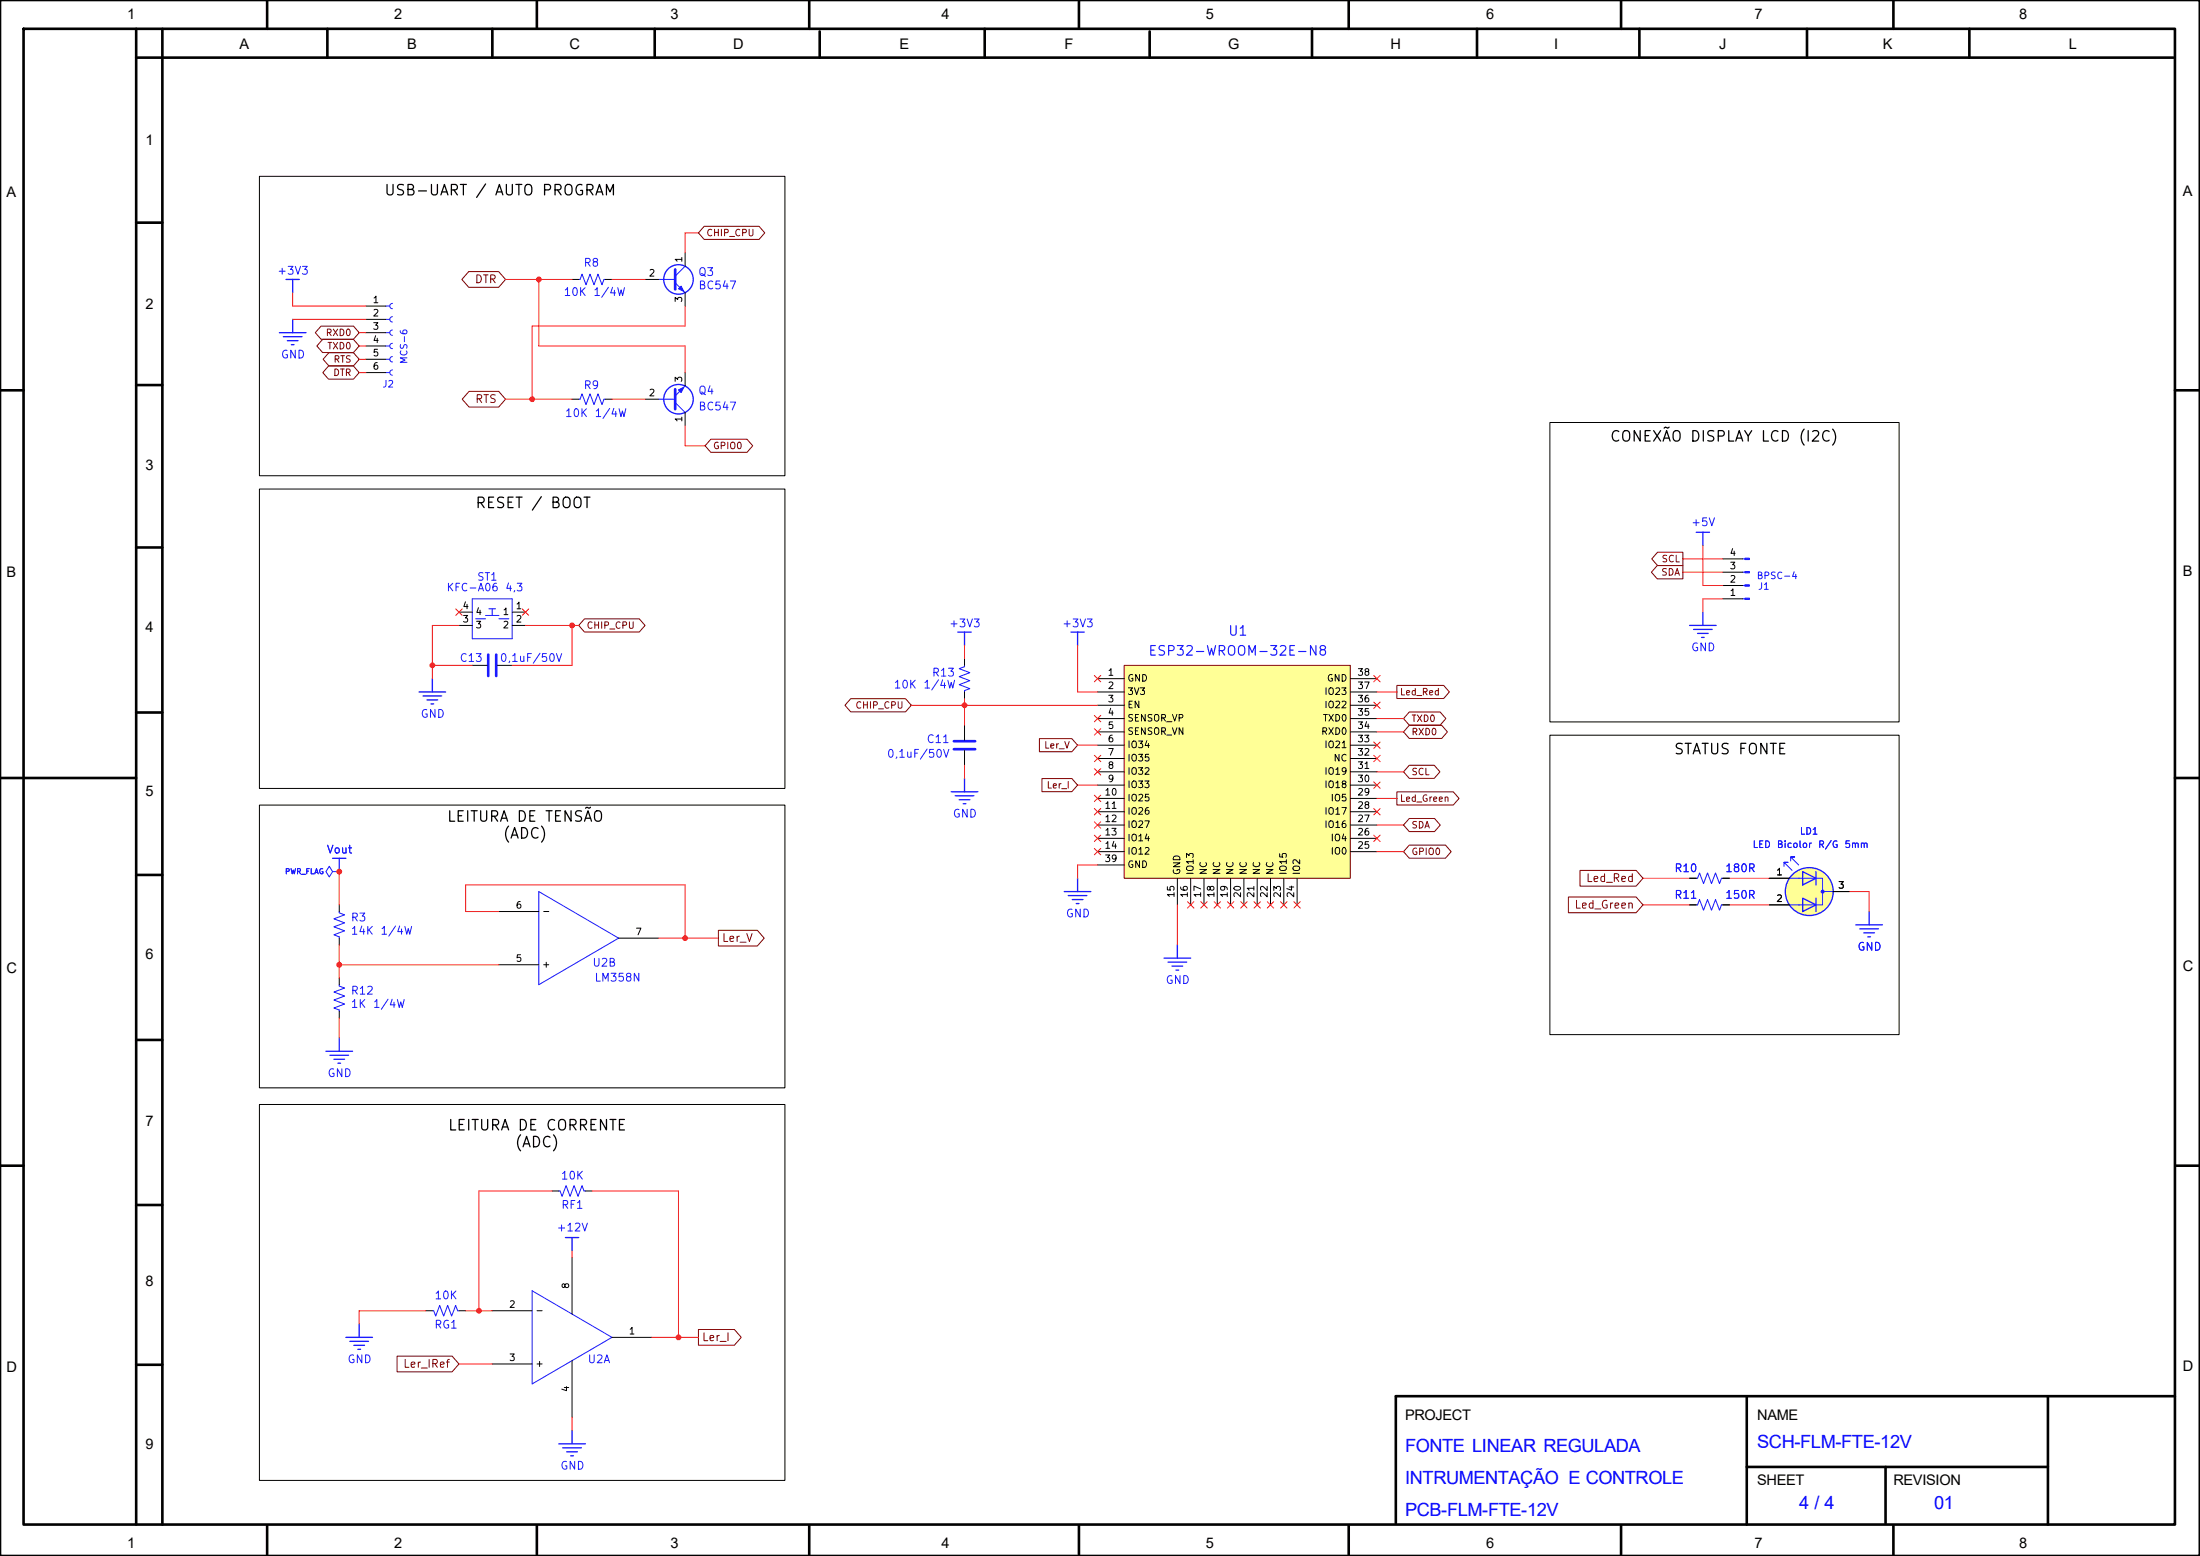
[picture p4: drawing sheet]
<svg xmlns="http://www.w3.org/2000/svg" width="297mm" height="210mm" viewBox="0 0 297 210" stroke-linecap="round" stroke-linejoin="round" font-family="sans-serif">
<g fill="none" stroke="#000" stroke-width=".35">
<path d="M0 0h297v210h-297zM3.2 3.9h290.4v201.9h-290.4zM18.4 3.9v201.9M18.4 7.8h275M21.9 3.9v201.9M36.1 0v3.9M44.2 3.9v3.9M66.5 3.9v3.9M72.5 0v3.9M88.4 3.9v3.9M109.2 0v3.9M110.7 4.2v3.6"/>
<path d="M132.9 3.9v3.9M145.7 0v3.9M155.2 4.2v3.6M177.1 3.9v3.9M182.1 0v3.9M199.4 3.9v3.9M218.8 0v3.9M221.3 3.9v3.9M243.9 3.9v3.9M255.6 0v3.9M265.9 3.9v3.9M18.4 30.1h3.5"/>
<path d="M0 52.7h3.2M18.4 52h3.5M293.6 52.7h3.4M18.4 73.9h3.5M18.4 96.2h3.5M0 105h18.4M18.4 118.1h3.5M293.6 105h3.4M0 157.3h3.2M18.4 140.4h3.5M293.8 157.3h3.2M18.4 162.6h3.5"/>
<path d="M18.4 184.2h3.5M235.8 188.4v17.4M235.8 198h40.7M254.6 198v7.6M276.5 188.4v17.4M293.6 188.4h-105.2v17.2M36.1 205.9v3.9M72.5 205.9v3.9M109.2 205.9v3.9M145.7 205.9v3.9M182.1 205.9v3.9M218.8 205.9v3.9"/>
<path d="M255.6 205.9v3.9"/>
</g>
<g fill="none" stroke="#1919ff" stroke-width=".14">
<path d="M78.1 37.7h.2l.3-.7 .5 1.4 .6-1.4 .5 1.4 .5-1.4 .6 1.4 .2-.7h.2M88.9 37.7h2.2M91.1 38.2l1.4 1.3M92.5 35.9l-1.4 1.4M52.1 41.3h.5M52.1 43.1h.5M52.1 44.9h.5M52.1 46.7h.5M52.1 48.5h.5M52.1 50.3h.5M53 40.9l-.3 .2-.1 .2 .1 .3 .3 .1M53 42.7l-.3 .2-.1 .2 .1 .3 .3 .1"/>
<path d="M53 44.5l-.3 .1-.1 .3 .1 .3 .3 .1M53 46.3l-.3 .1-.1 .3 .1 .3 .3 .1M53 48.1l-.3 .1-.1 .3 .1 .2 .3 .2M53 49.9l-.3 .1-.1 .3 .1 .2 .3 .1M78.1 53.9h.2l.3-.7 .5 1.4 .6-1.4 .5 1.4 .5-1.4 .6 1.4 .2-.7h.2M88.9 53.9h2.2M91.1 54.3l1.4 1.4M92.5 52.1l-1.4 1.3M235.3 79h.3M235.3 77.2h.3M235.3 75.4h.3M63.8 80.8h5.3v5.4h-5.3z"/>
<path d="M64.2 83.5h1.4M65.6 83.1h1.8M66 82.2h.9M66.5 82.2v.9M67.4 83.5h1.3M235.3 80.8h.3M229 118.5h.2l.2-.7 .6 1.5 .5-1.5 .6 1.5 .5-1.5 .5 1.5 .3-.8h.2M240.8 116.9v-.5h.6h-.6l1.1 1.1M241.6 118.5h1.3M241.7 116.2v-.5h.6h-.6l1.1 1M242.8 118.5h3.3v3.6h-3.3M45.8 123v.2l.7 .3-1.4 .5 1.4 .6-1.4 .5 1.4 .5-1.4 .6 .7 .2v.2"/>
<path d="M229 122.1h.2l.2-.7 .6 1.4 .5-1.4 .6 1.4 .5-1.4 .5 1.4 .3-.7h.2M241.6 122.1h1.3M246.1 120.3h1.4M58.4 176.9h.1l.3 .7 .6-1.4 .5 1.4 .5-1.4 .6 1.4 .5-1.4 .3 .7h.2M71.8 174.2l10.8 6.3-10.8 6.3zM75.4 160.7h.2l.3 .8 .5-1.5 .6 1.5 .5-1.5 .5 1.5 .6-1.5 .2 .7h.2"/>
</g>
<path d="M91.1 36.4v2.7M91.1 52.5v2.7M128.8 100h2.8M128.8 101.1h2.8" fill="none" stroke="#1919ff" stroke-width=".36"/>
<g fill="none" stroke="#1919ff" stroke-width=".18">
<path d="M37.7 44.9h3.6M38.3 45.4h2.5M38.8 46h1.4M39.3 46.5h.4M39.5 43.1v1.8M229 71.8h1.8M229.9 71.8v1.8M144.6 85.3h1.8M145.5 85.3v1.8M128.4 106.9h3.6M129 107.4h2.5M129.5 107.9h1.4"/>
<path d="M130 108.5h.4M130.2 105.1v1.8M145.5 118.5v1.8M243.4 117.6l1.8 .9-1.8 .9zM245.2 117.6v1.8M143.7 120.3h3.6M144.2 120.9h2.5M144.8 121.4h1.4M145.3 121.9h.4M157.2 129.3h3.5M157.7 129.9h2.5M158.2 130.4h1.5"/>
<path d="M158.8 130.9h.3M158.9 127.5v1.8M243.4 121.2l1.8 .9-1.8 .9zM245.2 121.2v1.8M250.5 124.8h3.6M251.1 125.4h2.5M251.6 125.9h1.5M252.2 126.4h.3M252.3 123v1.8M48.5 178.7v1.8M76.3 167h1.8M77.2 167v1.8"/>
<path d="M46.7 180.5h3.6M47.2 181h2.5M47.8 181.6h1.4M48.3 182.1h.4M75.4 194.9h3.6M76 195.4h2.5M76.5 195.9h1.4M77 196.5h.4M77.2 193.1v1.8"/>
<circle cx="91.6" cy="37.7" r="1.99"/>
<circle cx="91.6" cy="53.9" r="1.99"/>
<circle cx="244.3" cy="120.3" r="3.2"/>
</g>
<g fill="#1919ff" stroke="#1919ff" stroke-width=".14">
<path d="M91.6 39l.4-.4 .3 .7z"/>
<path d="M235.6 80.7h.6v.2h-.6z"/>
<path d="M235.6 78.9h.6v.2h-.6z"/>
<path d="M235.6 77.1h.6v.2h-.6z"/>
<path d="M235.6 75.3h.6v.2h-.6z"/>
<path d="M91.6 52.6l.7-.3-.3 .7z"/>
<circle cx="246.1" cy="120.3" r=".2"/>
</g>
<g fill="none" stroke="#000" stroke-width=".14">
<path d="M77.2 37.7h.9M81.7 37.7h.9M87.1 37.7h1.8M92.5 34.1v1.8M92.5 39.5v1.8M49.4 41.3h2.7M49.4 43.1h2.7M49.4 44.9h2.7M49.4 46.7h2.7M49.4 48.5h2.7M49.4 50.3h2.7M77.2 53.9h.9"/>
<path d="M81.7 53.9h.9M87.1 53.9h1.8M92.5 50.3v1.8M92.5 55.7v1.8M232.6 79h2.7M232.6 77.2h2.7M232.6 75.4h2.7M62 82.6h1.8M62 84.4h1.8M69.1 82.6h1.8M69.1 84.4h1.8M130.2 97.9v2"/>
<path d="M232.6 80.8h2.7M130.2 101.3v2M228.1 118.5h.9M232.6 118.5h.9M238.9 118.5h2.7M45.8 122.1v.9M45.8 126.6v.9M228.1 122.1h.9M232.6 122.1h.9M238.9 122.1h2.7M247.5 120.3h2.1M57.5 176.9h.9"/>
<path d="M62 176.9h.9M66.5 176.9h5.3M74.5 160.7h.9M77.2 169.7v7.7M79 160.7h.9M66.5 184.1h5.3M77.2 183.6v7.7M82.6 180.5h5.4"/>
</g>
<circle cx="244.3" cy="120.3" r="3.2" fill="#ffff96" stroke="#ffff96" stroke-width=".14"/>
<path d="M151.8 89.8h30.5v28.7h-30.5z" fill="#ffff96"/>
<path d="M151.8 89.8h30.5v28.7h-30.5z" fill="none" stroke="#800000" stroke-width=".14"/>
<g fill="none" stroke="#000" stroke-width=".14">
<path d="M35 23.8h71v40.4h-71zM209.2 57h47.2v40.4h-47.2zM35 66h71v40.4h-71zM63.8 89.8h1.9M67.2 89.8h1.9M130.2 88.9v.9M130.2 93.4v.9M148.2 91.6h3.6M148.2 93.4h3.6M148.2 95.2h3.6M148.2 97h3.6M148.2 98.8h3.6"/>
<path d="M182.3 91.6h3.6M182.3 93.4h3.6M182.3 95.2h3.6M182.3 97h3.6M182.3 98.8h3.6M209.2 99.2h47.2v40.4h-47.2zM35 108.7h71v38.1h-71zM45.8 117.6h.1M148.2 100.6h3.6M148.2 102.4h3.6M148.2 104.2h3.6M148.2 106h3.6"/>
<path d="M148.2 107.8h3.6M148.2 109.6h3.6M148.2 111.4h3.6M148.2 113.1h3.6M148.2 114.9h3.6M148.2 116.7h3.6M158.9 118.5v3.6M160.7 118.5v3.6M162.5 118.5v3.6M164.3 118.5v3.6M166.1 118.5v3.6M167.9 118.5v3.6"/>
<path d="M169.7 118.5v3.6M171.5 118.5v3.6M173.3 118.5v3.6M175.1 118.5v3.6M182.3 100.6h3.6M182.3 102.4h3.6M182.3 104.2h3.6M182.3 106h3.6M182.3 107.8h3.6M182.3 109.6h3.6M182.3 111.4h3.6M182.3 113.1h3.6"/>
<path d="M182.3 114.9h3.6M228.1 118.5h.9M232.6 118.5h.9M238.9 118.5h2.7M45.8 132v.9M45.8 136.5v.9M67.4 130.2h5.3M67.4 123h5.3M83.5 126.6h5.4M228.1 122.1h.9M232.6 122.1h.9M238.9 122.1h2.7"/>
<path d="M247.5 120.3h2.1M35 149.1h71v50.7h-71z"/>
</g>
<g fill="none" stroke="#1919ff" stroke-width=".18">
<path d="M38.6 37.7h1.8M39.5 37.7v1.8M56.6 93.4h3.6M57.1 93.9h2.5M57.7 94.5h1.4M58.2 95h.3M58.4 91.6v1.8M129.3 85.3h1.8M130.2 85.3v1.8M228.1 84.4h3.6M228.6 85h2.5M229.2 85.5h1.4"/>
<path d="M229.7 86h.4M229.9 82.6v1.8M44.9 115.8h1.8M45.8 115.8v1.8M44 141.9h3.6M44.5 142.4h2.6M45.1 143h1.4M45.6 143.5h.4M45.8 140.1v1.8"/>
</g>
<path d="M130.2 89.8v.2l-.7 .2 1.4 .6-1.4 .5 1.4 .6-1.4 .5 1.4 .5-.7 .3v.2M44.9 117.6l-.4-.7-.5 .7 .5 .8 .4-.8h.9M45.8 132.9v.2l.7 .3-1.4 .5 1.4 .5-1.4 .6 1.4 .5-1.4 .5 .7 .3v.2M72.7 120.3l10.8 6.3-10.8 6.3z" fill="none" stroke="#1919ff" stroke-width=".14"/>
<path d="M65.9 88.4v2.8M67 88.4v2.8" fill="none" stroke="#1919ff" stroke-width=".36"/>
<g fill="none" stroke="#840000" stroke-width=".14">
<path d="M63.3 36.7h4l.9 1-.9 1.1h-4l-1-1.1zM95.1 30.5h7.4l.7 .9-.7 .9h-7.4l-.8-.9zM43.3 44h4.4l.8 .9-.8 .9h-4.4l-.7-.9zM43.5 45.8h4.2l.8 .9-.8 .9h-4.2l-.7-.9zM44.3 49.4h3.4l.8 .9-.8 .9h-3.4l-.7-.9zM44.4 47.6h3.3l.8 .9-.8 .9h-3.3l-.8-.9zM63.3 52.8h4l.9 1.1-.9 1h-4l-.9-1zM96 59.3h4.8l.8 .9-.8 .9h-4.8l-.8-.9zM223.7 76.3h3.5v1.8h-3.5l-.8-.9zM223.8 74.5h3.4v1.8h-3.4l-.8-.9zM78.9 83.5h7.4l.8 .9-.8 .9h-7.4l-.8-.9zM114.8 94.3h7.5l.7 .9-.7 .9h-7.5l-.7-.9z"/>
<path d="M140.3 99.7h4.4l.8 .9-.8 .9h-4.4zM188.6 92.5h6.3l.8 .9-.8 .9h-6.3zM190.3 96.1h4.1l.8 .9-.8 .9h-4.1l-.8-.9zM190.3 97.9h4.3l.8 .9-.8 .9h-4.3l-.8-.9zM140.7 105.1h4l.8 .9-.8 .8h-4zM188.6 106.9h7.6l.8 .9-.8 .8h-7.6zM190.3 110.5h3.4l.7 .9-.7 .8h-3.4l-.8-.8zM190.3 114.1h4.8l.8 .8-.8 .9h-4.8l-.8-.9zM190.3 103.3h3.3l.8 .9-.8 .9h-3.3l-.8-.9zM213.3 117.5h7.6l.9 1-.9 1.1h-7.6zM97 125.6h5.2l1 1-1 1.1h-5.2zM211.7 121.1h9.2l.9 1-.9 1.1h-9.2z"/>
<path d="M94.3 179.4h4.8l1 1.1-1 1.1h-4.8zM53.6 183h7.4l1 1.1-1 1.1h-7.4z"/>
</g>
<g fill="none" stroke="#ff1919" stroke-width=".14">
<path d="M39.5 39.5v1.8h9.9M68.2 37.7h9M72.7 37.7v9h19.8v3.6M82.6 37.7h4.5M94.3 31.4h-1.8v2.7M39.5 43.1h9.9M48.5 48.5h.9M48.5 50.3h.9M48.5 46.7h.9M48.5 44.9h.9M68.2 53.9h9M82.6 53.9h4.5"/>
<path d="M92.5 41.3v2.7h-20.7v9.9M92.5 57.5v2.7h2.7M227.2 77.2h5.4M227.2 75.4h5.4M229.9 73.6v5.4h2.7M58.4 89.8h5.4M61.5 82.2l.9 .8M62 84.4h-3.6v7.2M62.4 82.2l-.9 .8M70.5 82.2l.9 .8M70.9 84.4h7.2M71.4 82.2l-.9 .8"/>
<path d="M77.2 84.4v5.4h-8.1M123 95.2h25.2M130.2 87.1v1.8M130.2 94.3v3.6M145.5 87.1v6.3h2.7M147.7 96.6l.9 .8M147.7 91.2l.9 .8M147.7 98.3l.9 .9M148.6 96.6l-.9 .8M148.6 91.2l-.9 .8M148.6 98.3l-.9 .9M185.5 94.8l.8 .8"/>
<path d="M185.5 91.2l.8 .8M185.9 97h3.6M185.9 98.8h3.6M185.9 93.4h2.7M186.3 94.8l-.8 .8M186.3 91.2l-.8 .8M232.6 80.8h-2.7v1.8M45.8 117.6v4.5M130.2 103.3v1.8M145.5 100.6h2.7M145.5 106h2.7M147.7 103.7l.9 .9"/>
<path d="M147.7 101.9l.9 .9M147.7 109.1l.9 .9M147.7 112.7l.9 .9M147.7 110.9l.9 .9M147.7 114.5l.9 .9M147.7 107.3l.9 .9M148.2 116.7h-2.7v1.8M148.6 103.7l-.9 .9M148.6 101.9l-.9 .9M148.6 109.1l-.9 .9M148.6 112.7l-.9 .9M148.6 110.9l-.9 .9"/>
<path d="M148.6 114.5l-.9 .9M148.6 107.3l-.9 .9M185.5 101.9l.8 .9M185.5 100.1l.8 .9M185.5 109.1l.8 .9M185.5 105.5l.8 .9M185.5 112.7l.8 .9M185.9 104.2h3.6M185.9 111.4h3.6M185.9 107.8h2.7M185.9 114.9h3.6M186.3 101.9l-.8 .9"/>
<path d="M186.3 100.1l-.8 .9M186.3 109.1l-.8 .9M186.3 105.5l-.8 .9M186.3 112.7l-.8 .9M221.8 118.5h6.3M233.5 118.5h5.4M45.8 127.5v4.5M45.8 137.4v2.7M45.8 130.2h21.6M67.4 123h-4.5v-3.6h29.6v7.2M88.9 126.6h8.1M158.9 122.1v5.4"/>
<path d="M160.3 121.7l.9 .9M161.2 121.7l-.9 .9M162.1 121.7l.9 .9M163 121.7l-.9 .9M163.9 121.7l.9 .9M164.8 121.7l-.9 .9M165.7 121.7l.9 .9M166.6 121.7l-.9 .9M167.5 121.7l.9 .9M168.4 121.7l-.9 .9M169.3 121.7l.9 .9M170.2 121.7l-.9 .9"/>
<path d="M171.1 121.7l.8 .9M171.9 121.7l-.8 .9M172.9 121.7l.8 .9M173.7 121.7l-.8 .9M174.7 121.7l.8 .9M175.5 121.7l-.8 .9M221.8 122.1h6.3M233.5 122.1h5.4M249.6 120.3h2.7v2.7M57.5 176.9h-9v1.8M62.9 176.9h3.6M74.5 160.7h-9.8v16.2"/>
<path d="M77.2 168.8v.9M79.9 160.7h11.7v19.8M62 184.1h4.5M77.2 191.3v1.8M88 180.5h6.3"/>
</g>
<g fill="#ff1919" stroke="#ff1919" stroke-width=".14">
<circle cx="91.6" cy="180.5" r=".32"/>
<circle cx="64.7" cy="176.9" r=".32"/>
<circle cx="72.7" cy="37.7" r=".32"/>
<circle cx="71.8" cy="53.9" r=".32"/>
<circle cx="130.2" cy="95.2" r=".32"/>
<circle cx="77.2" cy="84.4" r=".32"/>
<circle cx="58.4" cy="89.8" r=".32"/>
<circle cx="92.5" cy="126.6" r=".32"/>
<circle cx="45.8" cy="130.2" r=".32"/>
<circle cx="45.8" cy="117.6" r=".32"/>
</g>
<g font-size="2.5" fill="#00f">
<text x="189.7" y="195.9">FONTE LINEAR REGULADA</text>
<text x="237.2" y="195.4">SCH-FLM-FTE-12V</text>
<text x="189.7" y="200.3">INTRUMENTAÇÃO E CONTROLE</text>
<text x="242.9" y="203.7">4 / 4</text>
<text x="261.1" y="203.7">01</text>
<text x="189.7" y="204.6">PCB-FLM-FTE-12V</text>
</g>
<g font-size="2">
<text x="17.1" y="2.6">1</text>
<text x="53.2" y="2.6">2</text>
<text x="90.5" y="2.6">3</text>
<text x="127.1" y="2.6">4</text>
<text x="162.8" y="2.6">5</text>
<text x="200.6" y="2.6">6</text>
<text x="236.9" y="2.6">7</text>
<text x="272.6" y="2.6">8</text>
<text x="32.3" y="6.6">A</text>
<text x="55" y="6.6">B</text>
<text x="76.9" y="6.6">C</text>
<text x="99" y="6.6">D</text>
<text x="121.4" y="6.6">E</text>
<text x="143.7" y="6.6">F</text>
<text x="165.8" y="6.6">G</text>
<text x="187.7" y="6.6">H</text>
<text x="209.8" y="6.6">I</text>
<text x="232.1" y="6.6">J</text>
<text x="254.2" y="6.6">K</text>
<text x="279.3" y="6.6">L</text>
<text x="19.6" y="19.5">1</text>
<text x=".9" y="26.6">A</text>
<text x="294.7" y="26.4">A</text>
<text x="19.6" y="41.6">2</text>
<text x="19.6" y="63.4">3</text>
<text x=".9" y="77.9">B</text>
<text x="294.7" y="77.7">B</text>
<text x="19.6" y="85.3">4</text>
<text x="19.6" y="107.4">5</text>
<text x=".9" y="131.3">C</text>
<text x="19.6" y="129.5">6</text>
<text x="294.7" y="131.1">C</text>
<text x="19.6" y="151.9">7</text>
<text x="19.6" y="173.5">8</text>
<text x=".9" y="185.2">D</text>
<text x="294.7" y="185">D</text>
<text x="189.7" y="191.7">PROJECT</text>
<text x="237.2" y="191.7">NAME</text>
<text x="19.6" y="195.6">9</text>
<text x="237.2" y="200.4">SHEET</text>
<text x="255.6" y="200.4">REVISION</text>
<text x="17.1" y="208.9">1</text>
<text x="53.2" y="208.9">2</text>
<text x="90.5" y="208.9">3</text>
<text x="127.1" y="208.9">4</text>
<text x="162.8" y="208.9">5</text>
<text x="200.6" y="208.9">6</text>
<text x="236.9" y="208.9">7</text>
<text x="272.6" y="208.9">8</text>
</g>
<g font-size="1.4">
<text x="51.8" y="26.7">USB-UART</text>
<text x="64.1" y="26.7">/</text>
<text x="66.7" y="26.7">AUTO</text>
<text x="73" y="26.7">PROGRAM</text>
<text x="217.2" y="60">CONEXÃO</text>
<text x="228.1" y="60">DISPLAY</text>
<text x="237.6" y="60">LCD</text>
<text x="242.7" y="60">(I2C)</text>
<text x="64.1" y="68.9">RESET</text>
<text x="71.6" y="68.9">/</text>
<text x="74.2" y="68.9">BOOT</text>
<text x="225.9" y="102.2">STATUS</text>
<text x="234.5" y="102.2">FONTE</text>
<text x="60.2" y="111.3">LEITURA</text>
<text x="67.8" y="113.5">(ADC)</text>
<text x="69.6" y="111.3">DE</text>
<text x="73.4" y="111.3">TENSÃO</text>
<text x="60.4" y="152.9">LEITURA</text>
<text x="69.4" y="155.2">(ADC)</text>
<text x="69.8" y="152.9">DE</text>
<text x="73.6" y="152.9">CORRENTE</text>
</g>
<g font-size="1.3" fill="#1919ff">
<text x="154.9" y="88.8">ESP32-WROOM-32E-N8</text>
<text x="165.7" y="86.1">U1</text>
</g>
<g font-size="1.1" fill="#1919ff">
<text x="37.3" y="37.3">+3V3</text>
<text x="76" y="40.2">10K</text>
<text x="78.7" y="36.3">R8</text>
<text x="80" y="40.2">1/4W</text>
<text x="94.2" y="37.5">Q3</text>
<text x="94.2" y="39.3">BC547</text>
<text x="37.8" y="48.6">GND</text>
<text x="78.7" y="52.8">R9</text>
<text x="94.2" y="53.5">Q4</text>
<text x="76.2" y="56.5">10K</text>
<text x="80.2" y="56.5">1/4W</text>
<text x="94.2" y="55.6">BC547</text>
<text x="228.2" y="71.3">+5V</text>
<text x="62" y="89.6">C13</text>
<text x="67.4" y="89.6">0,1uF/50V</text>
<text x="128" y="84.9">+3V3</text>
<text x="143.3" y="84.9">+3V3</text>
<text x="228.2" y="88.2">GND</text>
<text x="120.6" y="93.2">10K</text>
<text x="124.6" y="93.2">1/4W</text>
<text x="125.7" y="91.6">R13</text>
<text x="56.7" y="97.1">GND</text>
<text x="125" y="100.6">C11</text>
<text x="119.7" y="102.5">0,1uF/50V</text>
<text x="128.5" y="110.6">GND</text>
<text x="44" y="115.5">Vout</text>
<text x="226" y="118">R10</text>
<text x="232.8" y="118">180R</text>
<text x="47.3" y="124.6">R3</text>
<text x="143.8" y="124.1">GND</text>
<text x="226" y="121.6">R11</text>
<text x="232.8" y="121.6">150R</text>
<text x="47.3" y="126.4">14K</text>
<text x="51.3" y="126.4">1/4W</text>
<text x="79.9" y="130.7">U2B</text>
<text x="250.7" y="128.6">GND</text>
<text x="47.3" y="134.5">R12</text>
<text x="47.3" y="136.3">1K</text>
<text x="50.3" y="136.3">1/4W</text>
<text x="80.2" y="132.7">LM358N</text>
<text x="157.3" y="133.1">GND</text>
<text x="44.1" y="145.6">GND</text>
<text x="75.6" y="159.5">10K</text>
<text x="75.1" y="166.5">+12V</text>
<text x="75.7" y="163.4">RF1</text>
<text x="58.5" y="179.6">RG1</text>
<text x="58.6" y="175.6">10K</text>
<text x="46.8" y="184.2">GND</text>
<text x="79.2" y="184.2">U2A</text>
<text x="75.6" y="198.6">GND</text>
</g>
<g font-size="1.1" fill="#840000">
<text x="64" y="38.5">DTR</text>
<text x="64.1" y="54.6">RTS</text>
<text x="214" y="119.3">Led_Red</text>
<text x="212.5" y="122.9">Led_Green</text>
<text x="97.4" y="127.4">Ler_V</text>
<text x="54.3" y="184.9">Ler_IRef</text>
<text x="94.7" y="181.3">Ler_I</text>
</g>
<g font-size="1" fill="#1919ff">
<text x="60.2" y="80.1">KFC-A06</text>
<text x="64.3" y="78.6">ST1</text>
<text x="68.1" y="80.1">4,3</text>
</g>
<g font-size=".9">
<text x="92.3" y="35.5" transform="rotate(-90 92.3 35.5)">1</text>
<text x="50.2" y="41.1">1</text>
<text x="87.5" y="37.5">2</text>
<text x="92.3" y="40.9" transform="rotate(-90 92.3 40.9)">3</text>
<text x="50.2" y="42.9">2</text>
<text x="50.2" y="44.7">3</text>
<text x="50.2" y="46.5">4</text>
<text x="50.2" y="48.3">5</text>
<text x="50.2" y="50.1">6</text>
<text x="87.5" y="53.7">2</text>
<text x="92.3" y="51.7" transform="rotate(-90 92.3 51.7)">3</text>
<text x="92.3" y="57.1" transform="rotate(-90 92.3 57.1)">1</text>
<text x="233.4" y="77">3</text>
<text x="233.4" y="75.3">4</text>
<text x="62.4" y="82.4">4</text>
<text x="64.1" y="83.2">4</text>
<text x="67.8" y="83.2">1</text>
<text x="69.5" y="82.4">1</text>
<text x="233.4" y="80.6">1</text>
<text x="233.4" y="78.8">2</text>
<text x="62.4" y="84.2">3</text>
<text x="64.1" y="85">3</text>
<text x="67.8" y="85">2</text>
<text x="69.5" y="84.2">2</text>
<text x="149.5" y="91.4">1</text>
<text x="149.5" y="93.2">2</text>
<text x="149.5" y="95">3</text>
<text x="152.1" y="92.2">GND</text>
<text x="152.1" y="94">3V3</text>
<text x="152.1" y="95.8">EN</text>
<text x="178.7" y="95.8">IO22</text>
<text x="178.7" y="94">IO23</text>
<text x="179.1" y="92.2">GND</text>
<text x="183.2" y="95">36</text>
<text x="183.2" y="93.2">37</text>
<text x="183.2" y="91.4">38</text>
<text x="149.5" y="96.8">4</text>
<text x="149.5" y="98.6">5</text>
<text x="149.5" y="100.4">6</text>
<text x="152.1" y="97.6">SENSOR_VP</text>
<text x="152.1" y="99.4">SENSOR_VN</text>
<text x="152.1" y="101.2">IO34</text>
<text x="178.3" y="99.4">RXD0</text>
<text x="178.5" y="97.6">TXD0</text>
<text x="178.7" y="101.2">IO21</text>
<text x="183.2" y="100.4">33</text>
<text x="183.2" y="98.6">34</text>
<text x="183.2" y="96.8">35</text>
<text x="149" y="107.6">10</text>
<text x="149.5" y="102.2">7</text>
<text x="149.5" y="104">8</text>
<text x="149.5" y="105.8">9</text>
<text x="152.1" y="103">IO35</text>
<text x="152.1" y="104.8">IO32</text>
<text x="152.1" y="106.6">IO33</text>
<text x="178.7" y="106.6">IO18</text>
<text x="178.7" y="104.8">IO19</text>
<text x="180" y="103">NC</text>
<text x="183.2" y="107.6">29</text>
<text x="183.2" y="105.8">30</text>
<text x="183.2" y="104">31</text>
<text x="183.2" y="102.2">32</text>
<text x="149" y="109.4">11</text>
<text x="149" y="111.2">12</text>
<text x="149" y="113">13</text>
<text x="152.1" y="108.4">IO25</text>
<text x="152.1" y="110.2">IO26</text>
<text x="152.1" y="112">IO27</text>
<text x="152.1" y="113.8">IO14</text>
<text x="178.7" y="112">IO16</text>
<text x="178.7" y="110.2">IO17</text>
<text x="179.6" y="113.8">IO4</text>
<text x="179.6" y="108.4">IO5</text>
<text x="183.2" y="113">26</text>
<text x="183.2" y="111.2">27</text>
<text x="183.2" y="109.4">28</text>
<text x="149" y="114.8">14</text>
<text x="149" y="116.6">39</text>
<text x="152.1" y="115.6">IO12</text>
<text x="152.1" y="117.4">GND</text>
<text x="159.6" y="118.2" transform="rotate(-90 159.6 118.2)">GND</text>
<text x="161.4" y="118.2" transform="rotate(-90 161.4 118.2)">IO13</text>
<text x="163.1" y="118.2" transform="rotate(-90 163.1 118.2)">NC</text>
<text x="164.9" y="118.2" transform="rotate(-90 164.9 118.2)">NC</text>
<text x="166.7" y="118.2" transform="rotate(-90 166.7 118.2)">NC</text>
<text x="168.5" y="118.2" transform="rotate(-90 168.5 118.2)">NC</text>
<text x="170.3" y="118.2" transform="rotate(-90 170.3 118.2)">NC</text>
<text x="172.1" y="118.2" transform="rotate(-90 172.1 118.2)">NC</text>
<text x="173.9" y="118.2" transform="rotate(-90 173.9 118.2)">IO15</text>
<text x="175.7" y="118.2" transform="rotate(-90 175.7 118.2)">IO2</text>
<text x="179.6" y="115.6">IO0</text>
<text x="183.2" y="114.8">25</text>
<text x="239.7" y="118.4">1</text>
<text x="69.5" y="122.8">6</text>
<text x="73.1" y="123.6">-</text>
<text x="158.8" y="121.3" transform="rotate(-90 158.8 121.3)">15</text>
<text x="160.6" y="121.3" transform="rotate(-90 160.6 121.3)">16</text>
<text x="162.4" y="121.3" transform="rotate(-90 162.4 121.3)">17</text>
<text x="164.2" y="121.3" transform="rotate(-90 164.2 121.3)">18</text>
<text x="166" y="121.3" transform="rotate(-90 166 121.3)">19</text>
<text x="167.7" y="121.3" transform="rotate(-90 167.7 121.3)">20</text>
<text x="169.5" y="121.3" transform="rotate(-90 169.5 121.3)">21</text>
<text x="171.3" y="121.3" transform="rotate(-90 171.3 121.3)">22</text>
<text x="173.1" y="121.3" transform="rotate(-90 173.1 121.3)">23</text>
<text x="174.9" y="121.3" transform="rotate(-90 174.9 121.3)">24</text>
<text x="239.7" y="121.9">2</text>
<text x="248.1" y="120.2">3</text>
<text x="69.5" y="130">5</text>
<text x="73.1" y="130.8">+</text>
<text x="85.7" y="126.4">7</text>
<text x="68.6" y="176.7">2</text>
<text x="72.2" y="177.5">-</text>
<text x="77" y="174" transform="rotate(-90 77 174)">8</text>
<text x="68.6" y="183.9">3</text>
<text x="72.2" y="184.7">+</text>
<text x="84.8" y="180.3">1</text>
<text x="77" y="188" transform="rotate(-90 77 188)">4</text>
</g>
<g font-size=".9" fill="#840000">
<text x="95.3" y="32.1">CHIP_CPU</text>
<text x="43.9" y="45.6">RXD0</text>
<text x="44.1" y="47.4">TXD0</text>
<text x="44.9" y="51">DTR</text>
<text x="45" y="49.2">RTS</text>
<text x="96.2" y="60.8">GPIO0</text>
<text x="224.2" y="77.9">SDA</text>
<text x="224.2" y="76.1">SCL</text>
<text x="79.1" y="85.1">CHIP_CPU</text>
<text x="115.4" y="95.9">CHIP_CPU</text>
<text x="188.9" y="94.1">Led_Red</text>
<text x="140.9" y="101.2">Ler_V</text>
<text x="190.5" y="97.7">TXD0</text>
<text x="190.5" y="99.4">RXD0</text>
<text x="141.2" y="106.6">Ler_I</text>
<text x="190.5" y="104.8">SCL</text>
<text x="188.9" y="108.4">Led_Green</text>
<text x="190.5" y="112">SDA</text>
<text x="190.5" y="115.6">GPIO0</text>
</g>
<g font-size=".9" fill="#1919ff">
<text x="51.6" y="52.5">J2</text>
<text x="55.2" y="49.2" transform="rotate(-90 55.2 49.2)">MCS-6</text>
<text x="237.1" y="78.4">BPSC-4</text>
<text x="237.3" y="79.8">J1</text>
<text x="242.9" y="112.9">LD1</text>
<text x="236.5" y="114.7">LED</text>
<text x="239.8" y="114.7">Bicolor</text>
<text x="245.4" y="114.7">R/G</text>
<text x="248.9" y="114.7">5mm</text>
</g>
<text font-size=".7" fill="#1919ff" x="38.4" y="118.2">PWR_FLAG</text>
</svg>
